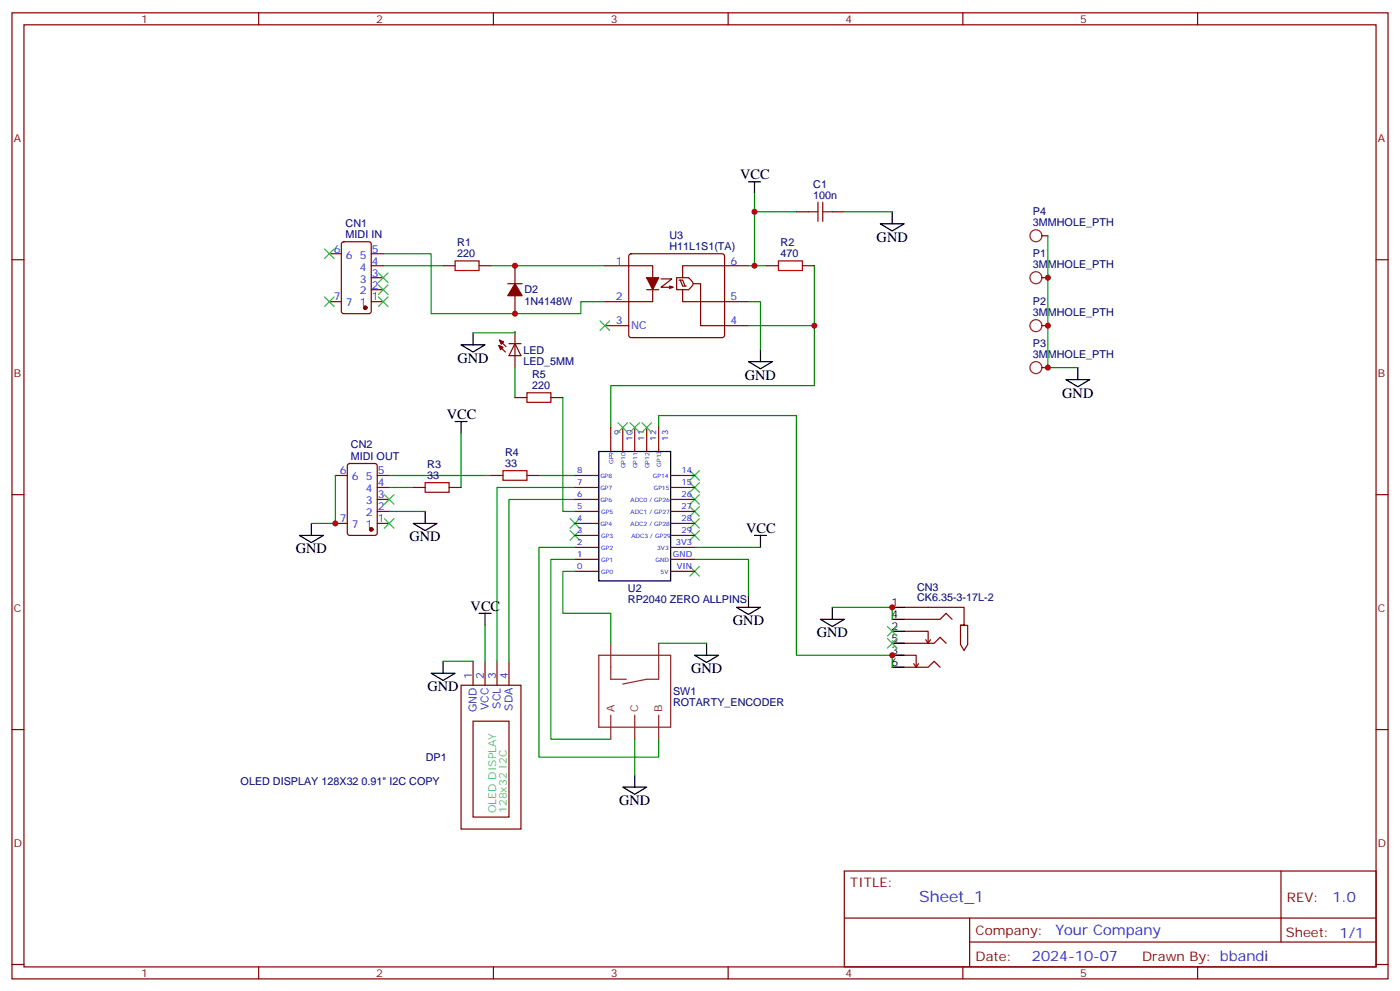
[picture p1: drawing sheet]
<svg xmlns="http://www.w3.org/2000/svg" width="412mm" height="292mm" viewBox="0 0 412 292" stroke-linecap="round" stroke-linejoin="round" font-family="sans-serif">
<g fill="none" stroke="#870000" stroke-width=".35">
<path d="M3.5 3.8h405.4v284.3h-405.4zM7.1 7.3h398.2v277.3h-398.2zM76.2 3.8v3.5M145.3 3.8v3.5M214.5 3.8v3.5M283.6 3.8v3.5M352.8 3.8v3.5M3.5 76.4h3.6M97 74.7h3.5M100.8 71.4l.4-.2h7.5l.6 .4 .1 20-.5 .7h-7.7l-.6-.4-.1-20zM109.4 78.2h3.5M109.4 74.7h3.5"/>
<path d="M130.5 78.2h3.6M141.1 78.2h3.5M151.7 78.2v5.3M178.2 78.2h14.1v10.6h-14.1M185.4 74.9l.5-.2h26.8l.5 .2 .2 .5v23.3l-.2 .5-.5 .2h-26.8l-.5-.3-.2-.4v-23.3zM220.5 78.2h-19.4v3.5M225.8 78.2h3.5M234.6 62.3h3.5M236.4 78.2h3.5M245.2 62.3h3.5M306.9 69.4h1.8M405.3 76.4h3.6"/>
<path d="M97 88.8h3.5M109.4 88.8h3.5M109.4 85.3h3.5M109.4 81.7h3.5M149.6 83.5h4.2M151.7 87v5.3M151.7 97.6v10.6M178.2 95.8h7M190.5 85.3h3.5M194.7 82.1h3.2l-3.2 2.5h3.6l-1.1-.4M198.3 84.6l-1.1 .3M199.3 81.7h3.5a1.91 1.91 0 0 1 1.1 2.4l-1.1 1.2h-3.5z"/>
<path d="M200 82.4h1.1l.7 1.8M200.4 82.4l.7 1.8h1M201.1 85.3v3.5h19.4M204.3 83.5h2.1v12.3h14.1M306.9 81.7h1.8M306.9 95.8h1.8M146.9 101.7l2 1.9M147.1 100.1l1.9 1.9M149.9 101.1h3.6M151.7 101.1l1.8 3.6h-3.6zM151.7 117h3.5M162.3 117h3.5"/>
<path d="M306.9 108.2h1.8M98.8 139.9h3.5M102.5 136.6l.5-.2h7.4l.7 .5v20l-.4 .6-7.7 .1-.6-.5-.1-20zM111.1 139.9h3.6M144.6 139.9h3.6M155.2 139.9h3.5M169.3 139.9h7.1M179.9 125.8v7.1M183.4 125.8v7.1M187 125.8v7.1M190.5 125.8v7.1M194 125.8v7.1"/>
<path d="M197.6 139.9h7M3.5 145.6h3.6M98.8 154.1h3.5M111.1 154.1h3.6M111.1 150.5h3.6M111.1 147h3.6M111.1 143.5h3.6M121.7 143.5h3.5M132.3 143.5h3.5M169.3 154.1h7.1M169.3 150.5h7.1M169.3 147h7.1"/>
<path d="M169.3 143.5h7.1M169.3 157.6h7.1M197.6 154.1h7M197.6 150.5h7M197.6 147h7M197.6 143.5h7M197.6 157.6h7M405.3 145.6h3.6M169.3 168.2h7.1M169.3 164.6h7.1M169.3 161.1h7.1M197.6 168.2h7"/>
<path d="M197.6 164.6h7M197.6 161.1h7M266.3 178.8h17.7v5.2h-1.1h2.1v5.7l-1 1.8-1.1-1.8v-5.7M139.3 194.6v7.1M142.9 194.6v7.1M146.4 194.6v7.1M149.9 194.6v7.1M262.8 192.9h7.1v3.5M262.8 196.4h10.6l1.8-1.8 1.7 1.8M262.8 189.3h12.4l1.7-1.7 1.8 1.7M266.3 185.8h7.1v3.5M266.3 182.3h10.6l1.8-1.8 1.8 1.8"/>
<path d="M269.2 195.3l.7 1.1M270.6 195.3l-.7 1.1M272.7 188.3l.7 1M274.1 188.3l-.7 1M3.5 214.7h3.6M135.8 201.7h17.7v42.3h-17.7zM139.3 212.3h10.6v28.2h-10.6zM405.3 214.7h3.6M248.7 256.4h156.6v28.2h-156.6zM377.3 256.4v20.9M248.7 270.2h156.5M285.6 277.3h119.6"/>
<path d="M285.6 270.2v14.1M3.5 283.9h3.6M76.2 284.6v3.5M145.3 284.6v3.5M214.5 284.6v3.5M283.6 284.6v3.5M352.8 284.6v3.5M405.3 283.9h3.6"/>
</g>
<g fill="#870000" stroke="#870000" stroke-width=".35">
<path d="M190.5 81.7h3.5l-1.7 3.6z"/>
<path d="M146.9 101.7l1.3 .5-.7 .7z"/>
<path d="M147.1 100.1l1.2 .5-.7 .7z"/>
<path d="M151.7 83.5l2.1 3.5h-4.2z"/>
<circle cx="107.6" cy="90.6" r=".53"/>
<circle cx="109.4" cy="155.8" r=".53"/>
</g>
<g fill="none" stroke="#000" stroke-width=".35">
<path d="M220.5 53.5h3.5M222.2 53.5v3.5M259.3 65.9h7l-3.5 2.1zM262.8 62.3v3.6M139.3 98v3.5M135.8 101.5h7.1l-3.6 2.1zM220.5 106.4h7l-3.5 2.1zM224 102.9v3.5M314 111.7h7l-3.5 2.1zM317.5 108.2v3.5M134.1 124.1h3.5M135.8 124.1v3.5"/>
<path d="M176.4 132.9h21.2v38.1h-21.2zM88.2 157.6h7l-3.5 2.1zM91.7 154.1v3.5M121.7 154.1h7.1l-3.6 2.1zM125.2 150.5v3.6M222.2 157.6h3.6M224 157.6v3.5M217 178.8h7l-3.5 2.1zM220.5 175.2v3.6M245.2 178.8v3.5M262.8 178.8h3.5M127 198.2h7.1l-3.6 2.1z"/>
<path d="M130.5 194.6v3.6M141.1 180.5h3.5M142.9 180.5v3.5M204.6 192.9h7.1l-3.6 2.1zM208.1 189.3v3.6M241.7 182.3h7l-3.5 2.1zM262.8 196.4h3.5M262.8 192.9h3.5M262.8 189.3h3.5M262.8 185.8h3.5M262.8 182.3h3.5M183.4 231.7h7.1l-3.5 2.1z"/>
<path d="M187 228.1v3.6"/>
</g>
<g fill="none" stroke="#008700" stroke-width=".35">
<path d="M222.2 57v21.2M112.9 74.7h14.1v17.6h44.1v-3.5h7.1M112.9 78.2h17.6M144.6 78.2h33.6M220.5 78.2h5.3M222.2 62.3h12.4M239.9 78.2v17.6h-19.4M248.7 62.3h14.1M308.7 69.4v38.8h8.8M151.7 97.6v.4h-12.4M220.5 88.8h3.5v14.1M239.9 95.8v17.7h-60v12.3"/>
<path d="M151.7 108.2v8.8M165.8 117v33.5h3.5M98.8 139.9v14.2h-7.1M114.7 139.9h29.9M135.8 127.6v15.9M158.7 139.9h10.6M194 125.8v-3.5h40.6v70.6h28.2v3.5M114.7 150.5h10.5M114.7 143.5h7M169.3 147h-19.4v47.6M169.3 143.5h-22.9v51.1M169.3 168.2h-3.5v12.3h14.1v8.8"/>
<path d="M169.3 164.6h-7v53h17.6M169.3 161.1h-10.6v61.7h35.3v-5.2M204.6 164.6h15.9v10.6M204.6 161.1h19.4M245.2 178.8h17.6v3.5M130.5 194.6h8.8M142.9 184v10.6M194 189.3h14.1M187 217.6v10.5"/>
</g>
<g fill="none" stroke="#3c3" stroke-width=".35">
<path d="M95.6 73.3l2.8 2.8M98.4 73.3l-2.8 2.8M95.6 87.4l2.8 2.8M98.4 87.4l-2.8 2.8M111.5 80.3l2.8 2.8M111.5 83.9l2.8 2.8M111.5 87.4l2.8 2.8M114.3 80.3l-2.8 2.8M114.3 83.9l-2.8 2.8M114.3 87.4l-2.8 2.8M176.7 94.4l2.9 2.9M179.6 94.4l-2.9 2.9"/>
<path d="M182 124.4l2.9 2.8M184.9 124.4l-2.9 2.8M185.6 124.4l2.8 2.8M188.4 124.4l-2.8 2.8M189.1 124.4l2.8 2.8M191.9 124.4l-2.8 2.8M203.2 138.5l2.8 2.9M206 138.5l-2.8 2.9M113.2 145.6l2.9 2.8M113.2 152.6l2.9 2.9M116.1 145.6l-2.9 2.8M116.1 152.6l-2.9 2.9"/>
<path d="M167.9 156.2l2.8 2.8M167.9 152.6l2.8 2.9M170.7 156.2l-2.8 2.8M170.7 152.6l-2.8 2.9M203.2 142.1l2.8 2.8M203.2 145.6l2.8 2.8M203.2 149.1l2.8 2.8M203.2 152.6l2.8 2.9M203.2 156.2l2.8 2.8M206 142.1l-2.8 2.8M206 145.6l-2.8 2.8M206 149.1l-2.8 2.8"/>
<path d="M206 152.6l-2.8 2.9M206 156.2l-2.8 2.8M203.2 166.8l2.8 2.8M206 166.8l-2.8 2.8M261.4 187.9l2.8 2.8M261.4 184.4l2.8 2.8M264.2 187.9l-2.8 2.8M264.2 184.4l-2.8 2.8"/>
</g>
<g fill="none" stroke="#8c2424" stroke-width=".35">
<path d="M176.4 192.9h21.2v21.1h-21.2zM179.9 189.3v10.6h4.6M194 189.3v10.6h-3.5l-7.1 1.4M179.9 210.5v7.1M187 210.5v7.1M194 210.5v7.1"/>
<circle cx="305.2" cy="69.4" r="1.76"/>
<circle cx="305.2" cy="95.8" r="1.76"/>
<circle cx="305.2" cy="81.7" r="1.76"/>
<circle cx="305.2" cy="108.2" r="1.76"/>
</g>
<path d="M240.9 59.5v5.7M242.4 59.5v5.7M134.1 76.8h7v2.8h-7zM229.3 76.8h7.1v2.8h-7.1zM238.1 62.3h2.8M242.4 62.3h2.8M155.2 115.6h7.1v2.8h-7.1zM148.2 138.5h7v2.9h-7zM125.2 142.1h7.1v2.8h-7.1z" fill="none" stroke="#a10000" stroke-width=".35"/>
<g fill="#c00">
<circle cx="222.3" cy="78.2" r=".88"/>
<circle cx="262.8" cy="192.9" r=".88"/>
<circle cx="262.8" cy="178.8" r=".88"/>
<circle cx="98.8" cy="154.1" r=".88"/>
<circle cx="308.7" cy="81.7" r=".88"/>
<circle cx="308.7" cy="95.8" r=".88"/>
<circle cx="308.7" cy="108.2" r=".88"/>
<circle cx="222.3" cy="62.3" r=".88"/>
<circle cx="151.7" cy="92.3" r=".88"/>
<circle cx="151.7" cy="78.2" r=".88"/>
<circle cx="239.9" cy="95.8" r=".88"/>
</g>
<text font-size="4.6" fill="#00f" x="270.8" y="265.4">Sheet_1</text>
<g font-size="4.2">
<text x="218" y="52.8">VCC</text>
<text x="258.2" y="71.2">GND</text>
<text x="134.8" y="106.8">GND</text>
<text x="219.4" y="111.7">GND</text>
<text x="312.9" y="117">GND</text>
<text x="131.6" y="123.4">VCC</text>
<text x="120.6" y="159.3">GND</text>
<text x="219.8" y="156.9">VCC</text>
<text x="87.1" y="162.9">GND</text>
<text x="138.6" y="179.8">VCC</text>
<text x="215.9" y="184">GND</text>
<text x="240.6" y="187.6">GND</text>
<text x="125.9" y="203.4">GND</text>
<text x="203.6" y="198.2">GND</text>
<text x="182.4" y="237">GND</text>
</g>
<g font-size="4.2" fill="#00f">
<text x="392.5" y="265.6">1.0</text>
<text x="310.9" y="275.2">Your Company</text>
<text x="304" y="283">2024-10-07</text>
</g>
<g font-size="3.9" fill="#800">
<text x="250.5" y="260.9">TITLE:</text>
<text x="379.1" y="265.6">REV:</text>
<text x="287.4" y="275.1">Company:</text>
<text x="378.7" y="275.8">Sheet: 1/1</text>
<text x="287.4" y="282.8">Date:</text>
<text x="336.4" y="282.9">Drawn By: bbandi</text>
</g>
<g font-size="3.2" fill="#800">
<text x="41.6" y="6.8">1</text>
<text x="110.8" y="6.8">2</text>
<text x="179.9" y="6.8">3</text>
<text x="249.1" y="6.8">4</text>
<text x="318.2" y="6.8">5</text>
<text x="4.1" y="41.9">A</text>
<text x="405.9" y="41.9">A</text>
<text x="4.1" y="111">B</text>
<text x="405.9" y="111">B</text>
<text x="4.1" y="180.2">C</text>
<text x="405.9" y="180.2">C</text>
<text x="4.1" y="249.3">D</text>
<text x="405.9" y="249.3">D</text>
<text x="41.6" y="287.6">1</text>
<text x="110.8" y="287.6">2</text>
<text x="179.9" y="287.6">3</text>
<text x="249.1" y="287.6">4</text>
<text x="318.2" y="287.6">5</text>
</g>
<g font-size="3.2" fill="#000080">
<text x="239.6" y="58.5">100n</text>
<text x="239.6" y="55.3">C1</text>
<text x="304.3" y="63.4">P4</text>
<text x="101.8" y="70.1">MIDI IN</text>
<text x="101.8" y="66.9">CN1</text>
<text x="197.2" y="70.3">U3</text>
<text x="304.3" y="66.6">3MMHOLE_PTH</text>
<text x="134.7" y="75.7">220</text>
<text x="134.7" y="72.5">R1</text>
<text x="197.2" y="73.5">H11L1S1(TA)</text>
<text x="229.9" y="75.7">470</text>
<text x="229.9" y="72.5">R2</text>
<text x="304.3" y="75.7">P1</text>
<text x="304.3" y="78.9">3MMHOLE_PTH</text>
<text x="154.5" y="89.9">1N4148W</text>
<text x="154.5" y="86.3">D2</text>
<text x="304.3" y="89.9">P2</text>
<text x="304.3" y="93">3MMHOLE_PTH</text>
<text x="154.2" y="107.4">LED_5MM</text>
<text x="154.2" y="104.2">LED</text>
<text x="304.3" y="105.4">3MMHOLE_PTH</text>
<text x="304.3" y="102.2">P3</text>
<text x="156.7" y="111.3">R5</text>
<text x="156.7" y="114.5">220</text>
<text x="103.4" y="131.8">CN2</text>
<text x="103.4" y="135.4">MIDI OUT</text>
<text x="125.9" y="137.8">R3</text>
<text x="148.8" y="137.5">33</text>
<text x="148.8" y="134.3">R4</text>
<text x="125.9" y="141">33</text>
<text x="270.1" y="173.8">CN3</text>
<text x="185" y="177.5">RP2040 ZERO ALLPINS</text>
<text x="185" y="174.3">U2</text>
<text x="270.1" y="177">CK6.35-3-17L-2</text>
<text x="198.3" y="207.9">ROTARTY_ENCODER</text>
<text x="198.3" y="204.7">SW1</text>
<text x="125.4" y="224.1">DP1</text>
<text x="70.9" y="231.1">OLED DISPLAY 128X32 0.91&quot; I2C COPY</text>
</g>
<g font-size="3.2" fill="#00f">
<text x="98.4" y="74.3">6</text>
<text x="101.8" y="76.1">6</text>
<text x="106" y="76.1">5</text>
<text x="109.5" y="77.9">4</text>
<text x="109.5" y="74.3">5</text>
<text x="181.4" y="77.9">1</text>
<text x="215.2" y="77.9">6</text>
<text x="106" y="83.1">3</text>
<text x="106" y="79.6">4</text>
<text x="109.5" y="81.4">3</text>
<text x="98.4" y="88.4">7</text>
<text x="106" y="86.7">2</text>
<text x="109.5" y="88.4">1</text>
<text x="109.5" y="84.9">2</text>
<text x="181.4" y="88.4">2</text>
<text x="215.2" y="88.4">5</text>
<text x="101.8" y="90.2">7</text>
<text x="106" y="90.2">1</text>
<text x="181.4" y="95.5">3</text>
<text x="215.2" y="95.5">4</text>
<text x="185.9" y="96.9">NC</text>
<text x="100.1" y="139.6">6</text>
<text x="103.6" y="141.4">6</text>
<text x="107.8" y="141.4">5</text>
<text x="111.3" y="143.1">4</text>
<text x="111.3" y="139.6">5</text>
<text x="107.8" y="148.4">3</text>
<text x="107.8" y="144.9">4</text>
<text x="111.3" y="146.6">3</text>
<text x="100.1" y="153.7">7</text>
<text x="103.6" y="155.5">7</text>
<text x="107.8" y="155.5">1</text>
<text x="107.8" y="151.9">2</text>
<text x="111.3" y="153.7">1</text>
<text x="111.3" y="150.2">2</text>
<text x="139" y="199.9" transform="rotate(-90 139 199.9)">1</text>
<text x="142.5" y="199.9" transform="rotate(-90 142.5 199.9)">2</text>
<text x="146" y="199.9" transform="rotate(-90 146 199.9)">3</text>
<text x="149.6" y="199.9" transform="rotate(-90 149.6 199.9)">4</text>
<text x="140.4" y="209.7" transform="rotate(-90 140.4 209.7)">GND</text>
<text x="143.9" y="209" transform="rotate(-90 143.9 209)">VCC</text>
<text x="147.5" y="208.5" transform="rotate(-90 147.5 208.5)">SCL</text>
<text x="151" y="209.2" transform="rotate(-90 151 209.2)">SDA</text>
</g>
<g font-size="3.2">
<text x="262.6" y="178.4">1</text>
<text x="262.6" y="185.5">2</text>
<text x="262.6" y="181.9">4</text>
<text x="262.6" y="189">5</text>
<text x="262.6" y="196">6</text>
<text x="262.6" y="192.5">3</text>
</g>
<g font-size="3.2" fill="#8d2323">
<text x="181" y="209.4" transform="rotate(-90 181 209.4)">A</text>
<text x="188" y="209.4" transform="rotate(-90 188 209.4)">C</text>
<text x="195.1" y="209.4" transform="rotate(-90 195.1 209.4)">B</text>
</g>
<g font-size="3.2" fill="#0cc">
<text x="146.2" y="239.3" transform="rotate(-90 146.2 239.3)">OLED DISPLAY</text>
<text x="149.3" y="239.3" transform="rotate(-90 149.3 239.3)">128x32 I2C</text>
</g>
<g font-size="2.5" fill="#00f">
<text x="182.7" y="128.1" transform="rotate(-90 182.7 128.1)">9</text>
<text x="186.3" y="129.7" transform="rotate(-90 186.3 129.7)">10</text>
<text x="189.8" y="129.7" transform="rotate(-90 189.8 129.7)">11</text>
<text x="193.3" y="129.7" transform="rotate(-90 193.3 129.7)">12</text>
<text x="196.8" y="129.7" transform="rotate(-90 196.8 129.7)">13</text>
<text x="170" y="142.8">7</text>
<text x="170" y="139.2">8</text>
<text x="200.8" y="139.2">14</text>
<text x="200.8" y="142.8">15</text>
<text x="170" y="149.8">5</text>
<text x="170" y="146.3">6</text>
<text x="200.8" y="146.3">26</text>
<text x="200.8" y="149.8">27</text>
<text x="170" y="153.4">4</text>
<text x="200.8" y="153.4">28</text>
<text x="170" y="160.4">2</text>
<text x="170" y="156.9">3</text>
<text x="199.1" y="160.4">3V3</text>
<text x="200.8" y="156.9">29</text>
<text x="170" y="167.5">0</text>
<text x="170" y="163.9">1</text>
<text x="198.2" y="163.9">GND</text>
<text x="199.3" y="167.5">VIN</text>
</g>
<g font-size="1.8" fill="#00f">
<text x="180.7" y="136.6" transform="rotate(-90 180.7 136.6)">GP9</text>
<text x="184.2" y="137.9" transform="rotate(-90 184.2 137.9)">GP10</text>
<text x="187.8" y="137.9" transform="rotate(-90 187.8 137.9)">GP11</text>
<text x="191.3" y="137.9" transform="rotate(-90 191.3 137.9)">GP12</text>
<text x="194.8" y="137.3" transform="rotate(-90 194.8 137.3)">GP13</text>
<text x="176.8" y="140.8">GP8</text>
<text x="192.3" y="140.8">GP14</text>
<text x="176.8" y="147.8">GP6</text>
<text x="176.8" y="144.3">GP7</text>
<text x="185.8" y="147.8">ADC0 / GP26</text>
<text x="192.6" y="144.3">GP15</text>
<text x="176.8" y="154.9">GP4</text>
<text x="177.1" y="151.3">GP5</text>
<text x="185.8" y="154.9">ADC2 / GP28</text>
<text x="185.8" y="151.3">ADC1 / GP27</text>
<text x="177.1" y="161.9">GP2</text>
<text x="177.1" y="158.4">GP3</text>
<text x="186" y="158.4">ADC3 / GP29</text>
<text x="193.6" y="161.9">3V3</text>
<text x="177.1" y="165.4">GP1</text>
<text x="193.1" y="165.4">GND</text>
<text x="177.1" y="169">GP0</text>
<text x="194.6" y="169">5V</text>
</g>
</svg>
